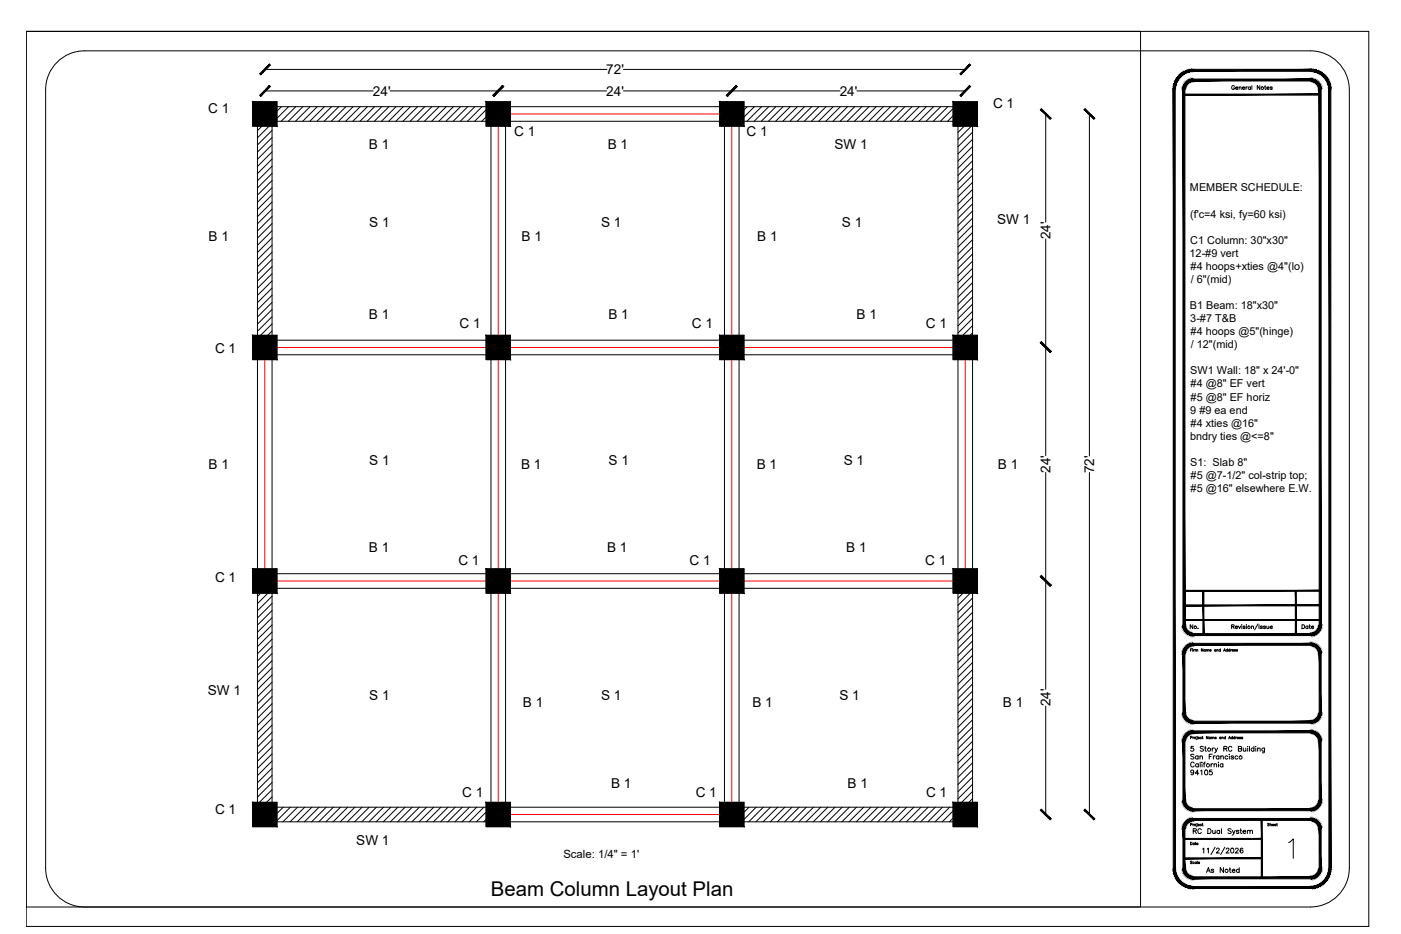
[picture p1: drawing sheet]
<svg xmlns="http://www.w3.org/2000/svg" width="914mm" height="610mm" viewBox="0 0 914 610" stroke-linecap="round" stroke-linejoin="round" font-family="sans-serif">
<!-- layer: 0 -->
<g fill="none" stroke="#000" stroke-width=".65">
<path d="M17 20h727v572h-727zM173 59h71M173 45h223M255 59h141M407 59h141M407 45h223M559 59h71M165 66h16v16h-16zM181 79h136M181 70h136M184 70l-3 3M188 70l-7 7"/>
<path d="M193 70l-10 9M198 70l-10 9M202 70l-9 9M207 70l-9 9M212 70l-10 9M216 70l-9 9M221 70l-9 9M226 70l-10 9M230 70l-9 9M235 70l-9 9M240 70l-10 9M244 70l-9 9"/>
<path d="M249 70l-9 9M254 70l-10 9M259 70l-10 9M263 70l-9 9M268 70l-10 9M273 70l-10 9M277 70l-9 9M282 70l-10 9M287 70l-10 9M291 70l-9 9M296 70l-10 9M301 70l-10 9"/>
<path d="M305 70l-9 9M310 70l-10 9M315 70l-10 9M317 66h16v16h-16zM317 72l-7 7M317 76l-3 3M333 79h137M333 70h137M470 66h16v16h-16zM486 79h136M486 70h136M488 70l-2 2"/>
<path d="M492 70l-6 6M497 70l-9 9M502 70l-10 9M506 70l-9 9M511 70l-9 9M516 70l-10 9M520 70l-9 9M525 70l-9 9M530 70l-10 9M534 70l-9 9M539 70l-9 9M544 70l-10 9"/>
<path d="M548 70l-9 9M553 70l-9 9M558 70l-10 9M563 70l-10 9M567 70l-9 9M572 70l-10 9M577 70l-10 9M581 70l-9 9M586 70l-10 9M591 70l-10 9M595 70l-9 9M600 70l-10 9"/>
<path d="M605 70l-10 9M609 70l-9 9M614 70l-10 9M619 70l-10 9M622 66h16v16h-16zM622 71l-8 8M622 76l-4 3M683 74v71M711 74v224M168 82v137M171 82l-3 3M176 82l-8 8"/>
<path d="M178 82v137M178 85l-10 10M178 90l-10 9M178 94l-10 10M178 99l-10 10M320 82v137M330 82v137M473 82v137M482 82v137M625 82v137M629 82l-4 4M634 82l-9 9"/>
<path d="M635 86l-10 10M635 91l-10 9M635 96l-10 9M635 82v137M178 104l-10 9M178 108l-10 10M178 113l-10 10M178 118l-10 9M635 100l-10 10M635 105l-10 9M635 110l-10 9M635 114l-10 10"/>
<path d="M635 119l-10 10M178 123l-10 9M178 127l-10 10M178 132l-10 9M178 137l-10 9M635 124l-10 9M635 128l-10 10M635 133l-10 10M635 138l-10 9M178 141l-10 10M178 146l-10 9M178 151l-10 9"/>
<path d="M178 155l-10 10M178 160l-10 9M635 142l-10 10M635 147l-10 10M635 152l-10 9M635 156l-10 10M683 156v141M178 165l-10 9M178 169l-10 10M178 174l-10 9M178 179l-10 9M635 161l-10 10"/>
<path d="M635 166l-10 9M635 170l-10 10M635 175l-10 10M635 180l-10 9M178 183l-10 10M178 188l-10 10M178 193l-10 9M178 197l-10 10M635 184l-10 10M635 189l-10 10M635 194l-10 9M635 199l-10 9"/>
<path d="M165 219h16v16h-16zM178 202l-10 10M178 207l-10 9M178 211l-8 8M178 216l-3 3M317 219h16v16h-16zM470 219h16v16h-16zM622 219h16v16h-16zM635 203l-10 10M635 208l-10 9M635 213l-7 6M635 217l-2 2"/>
<path d="M168 235v136M178 235v136M181 232h136M181 222h136M320 235v136M330 235v136M333 232h137M333 222h137M473 235v136M482 235v136M486 232h136M486 222h136"/>
<path d="M625 235v136M635 235v136M683 308v142M711 308v224M165 371h16v16h-16zM181 374h136M317 371h16v16h-16zM333 374h137M470 371h16v16h-16zM486 374h136M622 371h16v16h-16zM168 387v137"/>
<path d="M170 387l-2 2M175 387l-7 7M178 389l-10 10M178 394l-10 9M178 398l-10 10M178 387v137M181 384h136M320 387v137M330 387v137M333 384h137M473 387v137M482 387v137"/>
<path d="M486 384h136M625 387v137M629 387l-4 3M633 387l-8 8M635 390l-10 10M635 395l-10 9M635 400l-10 9M635 387v137M178 403l-10 10M178 408l-10 9M178 413l-10 9M178 417l-10 10"/>
<path d="M635 404l-10 10M635 409l-10 10M635 414l-10 9M635 418l-10 10M178 422l-10 9M178 427l-10 9M178 431l-10 10M178 436l-10 9M635 423l-10 10M635 428l-10 9M635 432l-10 10M635 437l-10 10"/>
<path d="M178 441l-10 9M178 445l-10 10M178 450l-10 9M178 455l-10 9M178 459l-10 10M635 442l-10 9M635 446l-10 10M635 451l-10 10M635 456l-10 9M178 464l-10 9M178 469l-10 9M178 473l-10 10"/>
<path d="M178 478l-10 10M635 460l-10 10M635 465l-10 10M635 470l-10 9M635 474l-10 10M635 479l-10 10M683 461v71M178 483l-10 9M178 487l-10 10M178 492l-10 10M178 497l-10 9M635 484l-10 9"/>
<path d="M635 488l-10 10M635 493l-10 10M635 498l-10 9M178 501l-10 10M178 506l-10 10M178 511l-10 9M178 515l-9 9M635 503l-10 9M635 507l-10 10M635 512l-10 9M635 517l-7 7M165 524h16v16h-16z"/>
<path d="M178 520l-4 4M181 527h136M181 536h136M185 527l-4 4M190 527l-9 9M194 527l-9 9M199 527l-10 9M204 527l-10 9M208 527l-9 9M213 527l-10 9M218 527l-10 9M222 527l-9 9"/>
<path d="M227 527l-10 9M232 527l-10 9M236 527l-9 9M241 527l-10 9M246 527l-10 9M250 527l-9 9M255 527l-10 9M260 527l-10 9M264 527l-9 9M269 527l-9 9M274 527l-10 9M278 527l-9 9"/>
<path d="M283 527l-9 9M288 527l-10 9M292 527l-9 9M297 527l-9 9M302 527l-10 9M306 527l-9 9M311 527l-9 9M316 527l-10 9M317 524h16v16h-16zM317 530l-6 6M317 535l-1 1M333 527h137"/>
<path d="M333 536h137M470 524h16v16h-16zM486 527h136M486 536h136M489 527l-3 3M494 527l-8 8M498 527l-9 9M503 527l-10 9M508 527l-10 9M512 527l-9 9M517 527l-10 9M522 527l-10 9"/>
<path d="M526 527l-9 9M531 527l-10 9M536 527l-10 9M540 527l-9 9M545 527l-10 9M550 527l-10 9M554 527l-9 9M559 527l-10 9M564 527l-10 9M568 527l-9 9M573 527l-9 9M578 527l-10 9"/>
<path d="M582 527l-9 9M587 527l-9 9M592 527l-10 9M596 527l-9 9M601 527l-9 9M606 527l-10 9M610 527l-9 9M615 527l-9 9M620 527l-10 9M622 524h16v16h-16zM622 529l-7 7M622 534l-2 2"/>
<path d="M635 521l-3 3"/>
</g>
<!-- layer: dashed lines -->
<g fill="none" stroke="#f00" stroke-width=".65">
<path d="M333 74h137M325 82v137M478 82v137M173 235v136M181 227h136M325 235v136M333 227h137M478 235v136M486 227h136M630 235v136M181 379h136M333 379h137"/>
<path d="M486 379h136M325 387v137M478 387v137M333 532h137"/>
</g>
<!-- layer: 0 -->
<g fill="#000" stroke="#000" stroke-width=".65">
<path d="M176 56l-6 7 6-6zM176 56l-6 7-1-1z"/>
<path d="M176 42l-6 7 6-7zM176 42l-6 7-1-1z"/>
<path d="M328 56l-6 7 7-6zM328 56l-6 7v-1z"/>
<path d="M480 56l-5 7 6-6zM480 56l-5 7-1-1z"/>
<path d="M626 48l1 1 6-7zM633 42h1l-7 7z"/>
<path d="M165 66l16 16v-16zM165 66l16 16h-16z"/>
<path d="M322 62v1l6-7zM328 56l1 1-7 6z"/>
<path d="M317 66l16 16v-16zM317 66l16 16h-16z"/>
<path d="M474 62l1 1 5-7zM480 56l1 1-6 6z"/>
<path d="M470 66l16 16v-16zM470 66l16 16h-16z"/>
<path d="M626 62l1 1 6-7zM633 56l1 1-7 6z"/>
<path d="M622 66l16 16v-16zM622 66l16 16h-16z"/>
<path d="M679 72l6 6 1-1zM680 71l6 6-7-5z"/>
<path d="M708 72l6 6 1-1zM708 72v-1l7 6z"/>
<path d="M165 219l16 16v-16zM165 219l16 16h-16z"/>
<path d="M317 219l16 16v-16zM317 219l16 16h-16z"/>
<path d="M470 219l16 16v-16zM470 219l16 16h-16z"/>
<path d="M622 219l16 16v-16zM622 219l16 16h-16z"/>
<path d="M680 223l-1 1 7 5zM679 224l7 5-1 1z"/>
<path d="M679 224l6 6 1-1zM680 223l6 6-7-5z"/>
<path d="M165 371l16 16v-16zM165 371l16 16h-16z"/>
<path d="M317 371l16 16v-16zM317 371l16 16h-16z"/>
<path d="M470 371l16 16v-16zM470 371l16 16h-16z"/>
<path d="M622 371l16 16v-16zM622 371l16 16h-16z"/>
<path d="M680 376h-1l7 6zM679 376l7 6-1 1z"/>
<path d="M679 376l6 7 1-1zM680 376l6 6-7-6z"/>
<path d="M165 524l16 16v-16zM165 524l16 16h-16z"/>
<path d="M317 524l16 16v-16zM317 524l16 16h-16z"/>
<path d="M470 524l16 16v-16zM470 524l16 16h-16z"/>
<path d="M622 524l16 16v-16zM622 524l16 16h-16z"/>
<path d="M680 528l-1 1 7 5zM679 529l7 5-1 1z"/>
<path d="M708 528v1l7 5zM708 529l7 5-1 1z"/>
</g>
<!-- layer: Title Block -->
<g fill="none" stroke="#000" stroke-width=".65">
<path d="M17 20h876v585h-876zM37 41a25 25 0 0 1 18-8h800a25 25 0 0 1 26 26v508a25 25 0 0 1-26 25h-800a25 25 0 0 1-25-25v-508a25 25 0 0 1 7-18zM804 409h1v-1h-1v2M805 409l1 1M806 409h2a.8 .8 0 0 0-1 0 .8 .8 0 0 0-1 0 .8 .8 0 0 0 1 1h1M808 409l1 1 1-1M810 408h.1M810 409v1M813 409h-2l2 1h-2M813 408h.1M813 409v1M817 409h1v1"/>
<path d="M817 409v1M821 407l-2 4M822 408v2M824 409h-1l1 1h-1M826 409h-1l1 1h-1M827 409v1h1M828 409v1M829 409h1a.8 .8 0 0 0-1 0 .8 .8 0 0 0 1 1M777 424h1M778 423h-1v2M778 423h.1M778 424v1"/>
<path d="M779 424v1M780 424h-1M780 424h1v1M780 424v1M781 424h1v1M785 423v2l-1-2v2M787 424h-1v1h1M787 424v1M787 424h1v1M788 424h1v1M790 424h1h-1v1h1M794 424h-1v1h1"/>
<path d="M794 424v1M794 424h1v1M797 424h-1v1h1M797 423v2M799 425v-2l1 2M799 425h1M801 424h-1l1 1M801 423v2M803 424h-1v1h1M803 423v2M803 424v1M804 424h-1"/>
<path d="M804 424h1l-1 1h1M806 424v1M808 424h-1l1 1h-1M777 481h1h-1v1M779 481v1M779 487h-2v1a1.1 1.1 0 0 1 2 0 1.1 1.1 0 0 1 0 2 1.1 1.1 0 0 1-2 0M779 498a1.2 1.2 0 0 0-1-1 1.2 1.2 0 0 0-1 2 1.2 1.2 0 0 0 1 2 1.2 1.2 0 0 0 1-1M781 481h.1M781 481v2M782 482h1l-1-1v1h1M782 499a1 1 0 0 0-1 0 1 1 0 0 0 0 1 1 1 0 0 0 1 0M782 498v3"/>
<path d="M783 497v4M784 481l-1 1h1M785 499v2M785 481h.1M785 481v1M785 488v-1l-2 1 2 1v1h-2M786 488h1M787 487v3M787 497l-1 1v3M788 481v1l-1-1v1M790 481l-1 1h1M790 481v1"/>
<path d="M790 498v3M791 481v1M791 488v2M791 481h1v1M792 498l-2 1M792 488l-1 1M792 499h2v2M792 498v3M793 488l1 2 1-2M793 482h1l-1-1v1h1M795 499v2M797 481l-1 1h1"/>
<path d="M797 481v1M798 481v1M798 499a1 1 0 0 0-1 0 1 1 0 0 0 0 1 1 1 0 0 0 1 0M798 498v3M799 489l2-1v-1h-2v3M800 489l1 1M800 481l-1 1h1M800 481v1M802 482l1-1v1M802 482h1M804 488a1.2 1.2 0 0 0-1-1 1.2 1.2 0 0 0-1 1 1.3 1.3 0 0 0 0 2 1.3 1.3 0 0 0 2 0M804 481l-1 1h1"/>
<path d="M804 481v1M806 481l-1 1h1M806 481v1M807 481v1M807 482h1v-1v1M808 489l2-1v-1h-2v3h2v-1M810 481h-1l1 1h-1M811 481h-1l1 1h-1M811 488l1 2h1M813 488v2M814 487h.1M814 488v2"/>
<path d="M816 487v3M818 489a1 1 0 0 0-1-1 1 1 0 0 0 0 2 1 1 0 0 0 1 0M818 487v3M819 487h.1M820 488v2M821 489l1-1v2M821 488v2M825 488v3h-1M825 489a1 1 0 0 0-1 0 1 1 0 0 0 0 1 1 1 0 0 0 1 0M841 550l3-2v12"/>
<circle cx="815" cy="409" r=".8"/>
<circle cx="780" cy="482" r=".5"/>
<circle cx="788" cy="499" r="1"/>
<circle cx="789" cy="489" r="1"/>
</g>
<g fill="#000" stroke="#000" stroke-width=".65">
<path d="M766 59l1 508v-508zM766 59l1 508h-1z"/>
<path d="M772 59l1 349v-349zM772 59l1 349h-1z"/>
<path d="M778 52h1v1zM778 52v1h1zM778 52v1zM778 52v1zM777 52h1v1zM777 52v1h1zM776 52h1v1zM776 52l1 1zM776 53v-1l1 1zM776 53v1l1-1zM775 53h1v1zM775 53l1 1zM774 53h1l1 1zM774 53l1 1h1zM774 53l1 1h-1zM774 54l1 1v-1zM774 54l1 1-2-1zM773 54l1 1h1zM773 54l1 1h-1zM773 55l1 1v-1zM773 55l1 1h-1zM773 56h1zM773 56h1h-2zM772 56l2 1v-1zM772 56l2 1h-2zM772 57h1h1zM772 57h1l-1 1zM772 58h1v-1zM772 58h1l-1 1zM772 59h1v-1z"/>
<path d="M778 45h1v2zM778 45v2h1zM777 45h1v2zM777 45v2h1zM776 46l1-1v2zM776 46v1h1zM775 46h1v1zM775 46v1h1zM774 46h1v1zM774 46v1h1zM773 47l1-1v1zM773 47l1 1v-1zM772 47h1l1 1zM772 47l1 1h1zM771 48l1-1 1 1zM771 48l1 1 1-1zM770 48h1l1 1zM770 48l1 1h1zM770 49v-1l1 1zM770 49l1 1v-1zM770 49l1 1h-2zM769 50l1 1 1-1zM769 50l1 1h-2zM768 51h1h1zM768 51h1l-1 1zM768 52h1v-1zM768 52h1l-2 1zM767 53h1l1-1zM767 53h1h-1zM767 53l1 1v-1zM767 53l1 1h-2zM766 54l2 1v-1zM766 54l2 1h-2zM766 55l1 1 1-1zM766 55l1 1h-1zM766 56l1 1v-1zM766 56l1 1-1 1zM766 58h1v-1zM766 58h1l-1 1zM766 59h1v-1z"/>
<path d="M779 53h76v-1zM779 52h76l-76 1z"/>
<path d="M779 47h76v-2zM779 45h76l-76 2z"/>
<path d="M861 59l1-1v1zM861 58v1l1-1zM861 58l1-1v1zM861 57v1l1-1zM861 57l1-1v1zM861 57l1-1zM862 56l-1 1zM860 56l1 1 1-1zM861 55l1 1h-2zM860 56l1-1zM861 54v1l-1 1zM860 55v1l1-2zM860 54h1l-1 1zM860 55v-1zM860 53v1v1zM860 53l-1 1 1 1zM859 53h1l-1 1zM859 53v1zM859 53v1zM859 53l-1 1h1zM858 52l1 1-1 1zM858 52v1v1zM857 52h1v1zM857 52v1h1zM857 52v1zM857 52l-1 1h1zM856 52h1l-1 1zM856 52v1zM855 52h1v1zM855 52v1h1z"/>
<path d="M867 59l2-1v1zM867 58v1l2-1zM867 58l1-2 1 2zM867 57v1l1-2zM868 55v1l-1 1zM867 56v1l1-2zM868 54v1l-1 1zM867 55v1l1-2zM868 53v1l-1 1zM866 54l1 1 1-2zM867 53h1l-2 1zM866 53v1l1-1zM867 52v1h-1zM866 52v1l1-1zM866 51l1 1h-1zM865 51l1 1v-1zM865 50l1 1h-1zM864 51h1v-1zM865 49v1l-1 1zM865 49l-1 1v1zM864 48l1 1-1 1zM864 48l-1 1 1 1zM863 48h1l-1 1zM863 48l-1 1h1zM862 47l1 1-1 1zM862 47v1v1zM861 47h1v1zM861 47v1h1zM860 46l1 1v1zM860 46v1l1 1zM859 46h1v1zM859 46v1h1zM858 46h1v1zM858 46v1h1zM857 45l1 1v1zM857 45v2h1zM856 45h1v2zM856 45v2h1zM855 45h1v2zM855 45v2h1z"/>
<path d="M773 61v1l89-1zM773 62l89-1v1z"/>
<path d="M773 385v1l89-1zM773 386l89-1v1z"/>
<path d="M773 395h89zM773 395h89z"/>
<path d="M772 408h1l-1 1zM772 409l1-1zM772 409l1-1-1 1zM772 409h1v-1zM772 409h1l-1 1zM772 410h2l-1-1zM772 410h2l-1 1zM774 410l-1 1 1-1zM773 411l1-1-1 1zM774 410l-1 1h1zM773 411h1l-1 1zM774 411l-1 1 1-1zM773 412l1-1v1zM774 411v1h1zM774 412h1l-1 1zM775 412l-1 1 1-1zM775 412v1h-1zM775 412v1l1-1zM776 412v2l-1-1zM776 412v2v-1zM776 413v1zM776 413v1l1-1zM777 413v1h-1zM777 413v1v-1zM777 413l1 2-1-1zM777 413l1 2v-2zM778 413v2zM778 413v2v-1zM778 414l1 1h-1zM778 414l1 1v-1z"/>
<path d="M773 404v1l89-1zM773 405l89-1v1z"/>
<path d="M779 414v1l76-1zM779 415l76-1v1z"/>
<path d="M778 420h1v1zM778 420v1h1zM778 420v1zM778 420v1zM777 420h1v1zM777 420v1h1zM776 420h1v1zM776 420l1 2v-1zM776 421v-1l1 2zM776 421v1h1zM775 421h1v1zM775 421l1 1zM774 422l1-1 1 1zM774 422l1 1 1-1zM774 422l1 1-1-1zM774 422l1 1zM774 422l1 1h-2zM773 423l1 1 1-1zM773 423l1 1-1-1zM773 423l1 1zM773 423l1 1h-1zM773 424l1 1v-1zM773 424l1 1h-2zM772 425h2zM772 425h2h-2zM772 425l1 1 1-1zM772 425l1 1h-1zM772 426h1zM772 426h1l-1 1zM772 427h1v-1z"/>
<path d="M785 386v28h1zM785 386h1v28z"/>
<path d="M845 386v28h1zM845 386h1v28z"/>
<path d="M855 414l1 1h-1zM855 414l1 1v-1zM856 414l1 1h-1zM856 414l1 1-1-2zM856 413l1 1v1zM856 413l1 1v-1zM857 413l1 1h-1zM857 413l1 1v-1zM858 413l1 1h-1zM858 413l1 1-1-1zM858 413h1v1zM858 413h1v-1zM859 412l1 1h-1zM859 412l1 1-1-1zM859 412h1v1zM859 412h1zM860 412h1h-1zM860 411v1h1zM860 411h1v1zM860 411h1zM860 411h2h-1zM860 410v1h2zM860 410h2v1zM861 410h-1h2zM861 410l1-1v1zM861 409v1l1-1zM861 409h1zM861 408v1h1zM861 408h1v1zM861 408h1z"/>
<path d="M861 59v349h1zM861 59h1v349z"/>
<path d="M772 427l1 38v-38zM772 427l1 38h-1z"/>
<path d="M779 421h76v-1zM779 420h76l-76 1z"/>
<path d="M861 427l1-1v1zM861 426v1l1-1zM861 426l1-1v1zM861 426l1-1zM861 426l1-1zM861 425v1l1-1zM862 424v1h-1zM860 425h1l1-1zM861 423l1 1-2 1zM860 424v1l1-2zM861 423l-1 1zM860 424l1-1zM860 422l1 1-1 1zM860 423v1v-2zM860 422v1zM860 422l-1 1h1zM859 421l1 1-1 1zM859 421v1v1zM859 421v1zM859 421l-1 1h1zM858 420l1 1-1 1zM858 420v2zM857 420h1v2zM857 420v1l1 1zM857 420v1zM857 420l-1 1h1zM856 420h1l-1 1zM856 420v1zM855 420h1v1zM855 420v1h1z"/>
<path d="M772 465h1l-1 1zM772 466h1v-1zM772 466h1h-1zM772 466h1zM772 466h1l-1 1zM772 467h2l-1-1zM772 467h2l-1 1zM774 467l-1 1 1-1zM773 468l1-1-1 1zM774 467l-1 1h1zM773 468h1l-1 1zM774 468l-1 1 1-1zM773 469l1-1v2zM774 468v2l1-1zM774 470l1-1-1 1zM775 469l-1 1 1-1zM775 469v2l-1-1zM775 469v2l1-1zM776 470v1h-1zM776 470v1v-1zM776 470v1zM776 470v1l1-1zM777 470v2l-1-1zM777 470v2v-2zM777 470l1 2h-1zM777 470l1 2v-1zM778 471v1zM778 471v1v-1zM778 471l1 1h-1zM778 471l1 1v-1z"/>
<path d="M778 477h1v1zM778 477v1h1zM778 477v1zM778 477v1zM777 477h1v1zM777 477v2l1-1zM776 478l1-1v2zM776 478l1 1zM776 478l1 1zM776 478v1h1zM775 478h1v1zM775 478l1 1zM774 479l1-1 1 1zM774 479l1 1 1-1zM774 479l1 1-1-1zM774 479l1 1zM774 479l1 1h-2zM773 480l1 1 1-1zM773 480l1 1h-1zM773 481h1zM773 481h1h-1zM773 481l1 1v-1zM773 481l1 1h-2zM772 482h2zM772 482h2l-2 1zM772 483h1l1-1zM772 483h1h-1zM772 483h1zM772 483h1l-1 1zM772 484h1v-1z"/>
<path d="M779 471v1l76-1zM779 472l76-1v1z"/>
<path d="M779 478h76v-1zM779 477h76l-76 1z"/>
<path d="M855 471l1 1h-1zM855 471l1 1v-1zM856 471l1 1h-1zM856 471l1 1-1-1zM856 471l1 1zM856 471l1 1v-2zM857 470l1 1-1 1zM857 470l1 1v-1zM858 470l1 1h-1zM858 470l1 1-1-1zM858 470l1 1zM858 470l1 1v-1zM859 470h1l-1 1zM859 470h1l-1-1zM859 469l1 1zM859 469l1 1v-1zM860 469h1l-1 1zM860 468v1h1zM860 468h1v1zM860 468h1zM860 468h2h-1zM860 467v1h2zM860 467h2v1zM861 467h-1h2zM861 467l1-1v1zM861 466v1l1-1zM861 466h1zM861 466h1zM861 466l1-1v1zM861 465v1l1-1z"/>
<path d="M861 427v38h1zM861 427h1v38z"/>
<path d="M772 484l1 38v-38zM772 484l1 38h-1z"/>
<path d="M861 484l1-1v1zM861 483v1l1-1zM861 483h1zM861 483h1zM861 483l1-1v1zM861 482v1l1-1zM862 481v1h-1zM860 482h1l1-1zM861 481h1l-2 1zM860 481v1l1-1zM861 480v1h-1zM860 481l1-1zM860 479l1 1-1 1zM860 480v1v-2zM860 479v1zM860 479l-1 1h1zM859 478l1 1-1 1zM859 478v1v1zM859 478v1zM859 478l-1 1h1zM858 478h1l-1 1zM858 478v1zM857 477l1 1v1zM857 477v2h1zM857 477v2zM857 477l-1 1 1 1zM856 477h1l-1 1zM856 477v1zM855 477h1v1zM855 477v1h1z"/>
<path d="M772 522h1l-1 1zM772 523h1v-1zM772 523h1l-1 1zM772 524l1-1zM772 524l1-1-1 1zM772 524h2l-1-1zM772 524h2l-1 1zM774 524l-1 1 1-1zM773 525l1-1-1 2zM774 524l-1 2 1-1zM773 526l1-1-1 1zM774 525l-1 1 1-1zM773 526l1-1v2zM774 525v2l1-1zM774 527l1-1-1 1zM775 526l-1 1 1-1zM775 526v2l-1-1zM775 526v2l1-1zM776 527v1h-1zM776 527v1v-1zM776 527v2v-1zM776 527v2l1-2zM777 527v2h-1zM777 527v2v-1zM777 528l1 1h-1zM777 528l1 1v-1zM778 528v1zM778 528v1v-1zM778 528l1 1h-1zM778 528l1 1v-1z"/>
<path d="M779 528v1l76-1zM779 529l76-1v1z"/>
<path d="M778 534h1v1zM778 534v1h1zM778 534v1zM778 534v2v-1zM777 535l1-1v2zM777 535v1h1zM776 535h1v1zM776 535l1 1zM776 535l1 1zM776 535v1h1zM775 536l1-1v1zM775 536l1 1v-1zM774 536h1l1 1zM774 536l1 1h1zM774 536l1 1h-1zM774 537h1zM774 537h1h-2zM773 537l1 1 1-1zM773 537l1 1h-1zM773 538h1zM773 538h1h-1zM773 538l1 1v-1zM773 538l1 1h-2zM772 539h2zM772 539h2l-2 1zM772 540h1l1-1zM772 540h1h-1zM772 540l1 1v-1zM772 540l1 1h-1zM772 541h1z"/>
<path d="M855 528l1 1h-1zM855 528l1 1v-1zM856 528l1 1h-1zM856 528l1 1-1-1zM856 528l1 1zM856 528l1 1v-1zM857 528l1 1h-1zM857 528l1 1v-2zM858 527l1 1-1 1zM858 527l1 1-1-1zM858 527l1 1zM858 527l1 1v-1zM859 527h1l-1 1zM859 527h1l-1-1zM859 526l1 1zM859 526l1 1v-1zM860 526h1l-1 1zM860 525v1h1zM860 525l1 1zM860 525l1 1zM860 525h2l-1 1zM860 524v1h2zM860 524h2v1zM861 524h-1h2zM861 524h1zM861 523v1h1zM861 523h1v1zM861 523h1zM861 523l1-1v1zM861 522v1l1-1z"/>
<path d="M779 535h76v-1zM779 534h76l-76 1z"/>
<path d="M861 484v38h1zM861 484h1v38z"/>
<path d="M773 560v1l51-1zM773 561l51-1v1z"/>
<path d="M773 547v1l51-1zM773 548l51-1v1z"/>
<path d="M772 541l1 26v-26zM772 541l1 26h-1z"/>
<path d="M861 541l1-1v1zM861 541l1-1zM861 541l1-1zM861 540v1l1-1zM861 540l1-1v1zM861 539v1l1-1zM862 538v1h-1zM860 539h1l1-1zM861 538h1l-2 1zM860 538v1l1-1zM861 537v1h-1zM860 538l1-1zM860 537h1l-1 1zM860 537v1v-1zM860 536v1zM860 536l-1 1h1zM859 536h1l-1 1zM859 536v1zM859 535v1v1zM859 535l-1 1 1 1zM858 535h1l-1 1zM858 535v1zM857 535h1v1zM857 535v1h1zM857 534v1v1zM857 534l-1 2h1zM856 534h1l-1 2zM856 534v1v1zM855 534h1v1zM855 534v1h1z"/>
<path d="M766 567h1l-1 1zM766 568h1v-1zM766 568h1l-1 1zM767 568l-1 1 1-1zM766 569l1-1-1 2zM767 568l-1 2 1-1zM766 570l1-1-1 2zM767 569l-1 2 2-1zM766 571l2-1-1 2zM768 570l-1 2 1-1zM767 572l1-1-1 2zM768 571l-1 2 1-1zM767 573l1-1v2zM768 572v2l1-1zM768 574l1-1-1 1zM769 573l-1 1h1zM768 574h1v1zM769 574v1l1-1zM769 575l1-1v2zM770 574v2l1-1zM770 576l1-1-1 2zM771 575l-1 2 1-1zM771 576v1h-1zM771 576v1l1-1zM772 576v2l-1-1zM772 576v2l1-1zM773 577v1h-1zM773 577v1l1-1zM774 577v2l-1-1zM774 577v2v-1zM774 578l1 1h-1zM774 578l1 1v-1zM775 578l1 2-1-1zM775 578l1 2v-2zM776 578l1 2h-1zM776 578l1 2v-2zM777 578l1 2h-1zM777 578l1 2v-1zM778 579l1 1h-1zM778 579l1 1v-1z"/>
<path d="M772 567h1h-1zM772 567h1zM772 567h1l-1 1zM772 568h1v-1zM772 568h1l-1 1zM772 569l2-1h-1zM772 569l2-1-1 1zM774 568l-1 1h1zM773 569h1l-1 1zM774 569l-1 1 1-1zM773 570l1-1-1 2zM774 569l-1 2 1-1zM773 571l1-1v1zM774 570v1l1-1zM774 571l1-1-1 2zM775 570l-1 2 1-1zM775 571v1h-1zM775 571v1l1-1zM776 571v2l-1-1zM776 571v2v-1zM776 572v1zM776 572v1l1-1zM777 572v1h-1zM777 572v1v-1zM777 572l1 1h-1zM777 572l1 1v-1zM778 572v2v-1zM778 572v2v-2zM778 572l1 2h-1zM778 572l1 2v-2z"/>
<path d="M779 579v1l76-1zM779 580l76-1v1z"/>
<path d="M779 572v2l76-2zM779 574l76-2v2z"/>
<path d="M823 535v38h1zM823 535h1v38z"/>
<path d="M855 579l1 1h-1zM855 579l1 1v-1zM856 579l1 1h-1zM856 579l1 1v-2zM857 578l1 2h-1zM857 578l1 2v-2zM858 578l1 1-1 1zM858 578l1 1v-1zM859 578l1 1h-1zM859 578l1 1v-1zM860 578h1l-1 1zM860 578h1v-1zM861 577l1 1h-1zM861 577l1 1v-1zM862 577h1l-1 1zM862 577h1l-1-1zM862 576l2 1h-1zM862 576l2 1-1-1zM863 576h2l-1 1zM863 576h2l-1-1zM864 575h1v1zM864 574v1h1zM864 574h2l-1 1zM865 574h-1h2zM865 574h2h-1zM866 573l-1 1h2zM866 573h1v1zM866 572v1h1zM866 572h2l-1 1zM866 571v1h2zM866 571h2v1zM867 570l-1 1h2zM867 570h1v1zM867 569v1h1zM867 569h1v1zM867 568v1h1zM867 568h2l-1 1zM867 568h2zM867 568l2-1v1zM867 567v1l2-1z"/>
<path d="M855 572l1 2h-1zM855 572l1 2v-2zM856 572l1 1-1 1zM856 572l1 1-1-1zM856 572l1 1zM856 572l1 1v-1zM857 572l1 1h-1zM857 572l1 1v-1zM858 572l1 1h-1zM858 572l1 1-1-1zM858 572h1v1zM858 572h1v-1zM859 571l1 1h-1zM859 571l1 1-1-1zM859 571h1v1zM859 571h1v-1zM860 570l1 1h-1zM860 570l1 1zM860 570h1v1zM860 569v1h1zM860 569h2l-1 1zM860 569h2zM860 569h2zM861 568l-1 1h2zM861 568h1v1zM861 568h1zM861 568l1-1v1zM861 567v1l1-1zM861 567h1zM861 567h1z"/>
<path d="M861 541v26h1zM861 541h1v26z"/>
<path d="M867 59v508h2zM867 59h2v508z"/>
</g>
<text font-size="13.3" x="320" y="585">Beam Column Layout Plan</text>
<g font-size="8.9">
<text x="396" y="48">72'</text>
<text x="243" y="63">24'</text>
<text x="396" y="63">24'</text>
<text x="548" y="63">24'</text>
<text x="648" y="71">C 1</text>
<text x="136" y="74">C 1</text>
<text x="336" y="89">C 1</text>
<text x="487" y="89">C 1</text>
<text x="241" y="97">B 1</text>
<text x="397" y="97">B 1</text>
<text x="545" y="97">SW 1</text>
<text x="241" y="148">S 1</text>
<text x="392" y="148">S 1</text>
<text x="550" y="148">S 1</text>
<text x="651" y="146">SW 1</text>
<text x="136" y="157">B 1</text>
<text x="340" y="157">B 1</text>
<text x="494" y="157">B 1</text>
<text x="686" y="156" transform="rotate(-90 686 156)">24'</text>
<text x="241" y="208">B 1</text>
<text x="397" y="208">B 1</text>
<text x="559" y="208">B 1</text>
<text x="300" y="214">C 1</text>
<text x="452" y="214">C 1</text>
<text x="604" y="214">C 1</text>
<text x="140" y="230">C 1</text>
<text x="241" y="304">S 1</text>
<text x="397" y="304">S 1</text>
<text x="551" y="304">S 1</text>
<text x="136" y="306">B 1</text>
<text x="340" y="306">B 1</text>
<text x="494" y="306">B 1</text>
<text x="651" y="306">B 1</text>
<text x="686" y="309" transform="rotate(-90 686 309)">24'</text>
<text x="714" y="309" transform="rotate(-90 714 309)">72'</text>
<text x="241" y="360">B 1</text>
<text x="396" y="360">B 1</text>
<text x="552" y="360">B 1</text>
<text x="299" y="369">C 1</text>
<text x="450" y="369">C 1</text>
<text x="604" y="369">C 1</text>
<text x="140" y="380">C 1</text>
<text x="136" y="454">SW 1</text>
<text x="241" y="457">S 1</text>
<text x="341" y="462">B 1</text>
<text x="392" y="457">S 1</text>
<text x="491" y="462">B 1</text>
<text x="548" y="457">S 1</text>
<text x="655" y="462">B 1</text>
<text x="686" y="461" transform="rotate(-90 686 461)">24'</text>
<text x="399" y="514">B 1</text>
<text x="553" y="514">B 1</text>
<text x="302" y="520">C 1</text>
<text x="454" y="520">C 1</text>
<text x="604" y="520">C 1</text>
<text x="140" y="531">C 1</text>
<text x="233" y="552">SW 1</text>
</g>
<text font-size="8.8" x="784" y="559">11/2/2026</text>
<text font-size="7.9" x="778" y="546">RC Dual System</text>
<text font-size="7.4" x="368" y="560">Scale: 1/4&quot; = 1'</text>
<g font-size="7.1">
<text x="777" y="125">MEMBER SCHEDULE:</text>
<text x="777" y="142">(f'c=4 ksi, fy=60 ksi)</text>
<text x="777" y="159">C1 Column: 30&quot;x30&quot;</text>
<text x="776" y="168">12-#9 vert</text>
<text x="777" y="176">#4 hoops+xties @4&quot;(lo)</text>
<text x="777" y="185">/ 6&quot;(mid)</text>
<text x="777" y="202">B1 Beam: 18&quot;x30&quot;</text>
<text x="777" y="210">3-#7 T&amp;B</text>
<text x="777" y="219">#4 hoops @5&quot;(hinge)</text>
<text x="777" y="227">/ 12&quot;(mid)</text>
<text x="777" y="244">SW1 Wall: 18&quot; x 24'-0&quot;</text>
<text x="777" y="253">#4 @8&quot; EF vert</text>
<text x="777" y="261">#5 @8&quot; EF horiz</text>
<text x="777" y="270">9 #9 ea end</text>
<text x="777" y="279">#4 xties @16&quot;</text>
<text x="777" y="287">bndry ties @&lt;=8&quot;</text>
<text x="777" y="304">S1: Slab 8&quot;</text>
<text x="777" y="313">#5 @7-1/2&quot; col-strip top;</text>
<text x="777" y="321">#5 @16&quot; elsewhere E.W.</text>
</g>
<g font-size="6.6">
<text x="776" y="497">San Francisco</text>
<text x="776" y="507">94105</text>
<text x="787" y="571">As Noted</text>
</g>
<g font-size="6.2">
<text x="776" y="412">No.</text>
<text x="849" y="412">Date</text>
</g>
<text font-size="5.7" x="803" y="60">General Notes</text>
<g font-size="4.4">
<text x="827" y="540">Sheet</text>
<text x="776" y="552">Date</text>
<text x="776" y="565">Scale</text>
</g>
</svg>
